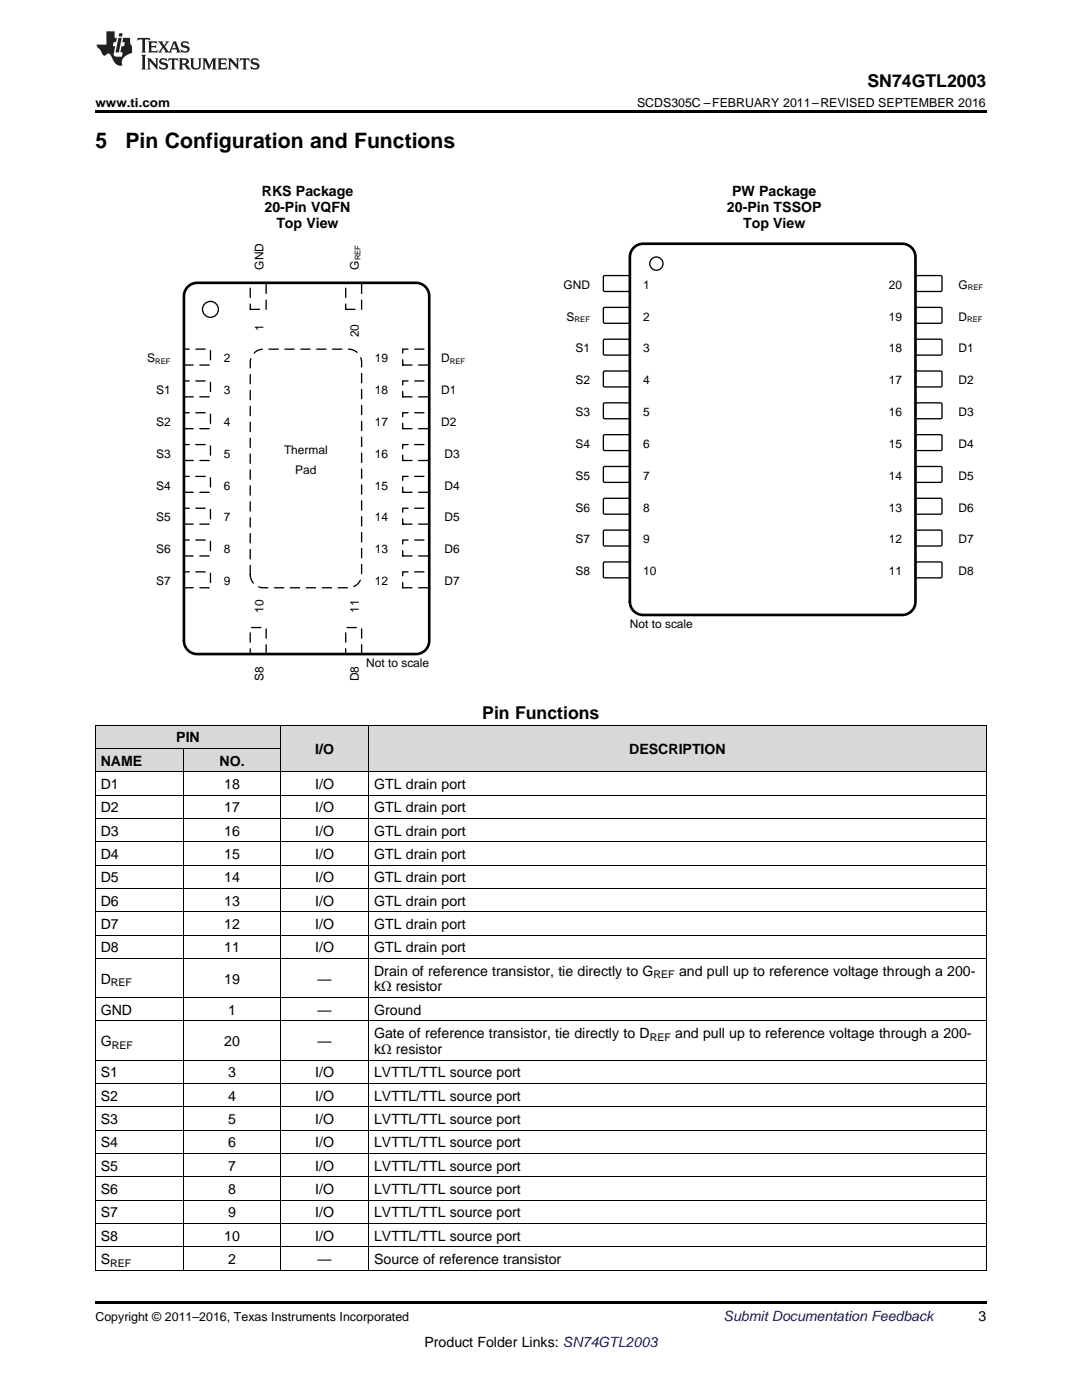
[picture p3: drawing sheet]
<svg xmlns="http://www.w3.org/2000/svg" width="216mm" height="279mm" viewBox="0 0 216 279" stroke-linecap="round" stroke-linejoin="round" font-family="sans-serif">
<g fill="#d8d8d8">
<path d="M56 144.7h17.6v9.4h-17.6z"/>
<path d="M73.6 144.7h123.2v9.4h-123.2z"/>
<path d="M19 149.4h17.7v4.7h-17.7z"/>
<path d="M36.7 149.4h17.6v4.7h-17.6z"/>
<path d="M54.3 149.4h1.7v4.7h-1.7z"/>
<path d="M19 144.7h17.7v4.7h-17.7z"/>
<path d="M36.7 144.7h17.6v4.7h-17.6z"/>
<path d="M54.3 144.7h1.7v4.7h-1.7z"/>
</g>
<path d="M19 253.5h.2zM54.2 253.5h.1zM55.9 253.5h.1zM73.5 253.5h.1zM196.7 253.5h.1zM19 259.7h177.8v.5h-177.8z" fill="#000"/>
<g fill="none" stroke="#000" stroke-width=".2">
<path d="M19 158.7h177.8M19 154h177.8M19 149.3h37M19 144.7h177.8M19.1 144.7v108.8M36.6 149.4v104.1M55.9 144.7v108.8M73.5 144.7v108.8M196.8 144.7v108.8M19 177.3h177.8M19 172.6h177.8M19 168h177.8"/>
<path d="M19 163.3h177.8M19 199.1h177.8M19 191.3h177.8M19 186.6h177.8M19 181.9h177.8M19 216.2h177.8M19 211.6h177.8M19 203.7h177.8M19 239.5h177.8M19 234.9h177.8M19 230.2h177.8M19 225.5h177.8"/>
<path d="M19 220.9h177.8M19 253.5h177.8M19 248.8h177.8M19 244.2h177.8"/>
</g>
<path d="M49.9 114.7a2.65 2.65 0 0 0 2.7 2.6h16.9a2.65 2.65 0 0 0 2.7-2.6v-42.4a2.65 2.65 0 0 0-2.7-2.6h-16.9a2.65 2.65 0 0 0-2.7 2.6v42.4" fill="none" stroke="#000" stroke-width=".26" stroke-dasharray="1.9 1.3"/>
<path d="M36.7 69.7h5.3v3.2h-5.3z" fill-rule="evenodd" fill="#fff"/>
<path d="M36.7 69.7h5.3v3.2h-5.3z" fill="none" stroke="#000" stroke-width=".26" stroke-dasharray="1.9 1.3"/>
<path d="M36.7 76h5.3v3.2h-5.3z" fill-rule="evenodd" fill="#fff"/>
<path d="M36.7 76h5.3v3.2h-5.3z" fill="none" stroke="#000" stroke-width=".26" stroke-dasharray="1.9 1.3"/>
<path d="M36.7 82.4h5.3v3.2h-5.3z" fill-rule="evenodd" fill="#fff"/>
<path d="M36.7 82.4h5.3v3.2h-5.3z" fill="none" stroke="#000" stroke-width=".26" stroke-dasharray="1.9 1.3"/>
<path d="M36.7 88.7h5.3v3.2h-5.3z" fill-rule="evenodd" fill="#fff"/>
<path d="M36.7 88.7h5.3v3.2h-5.3z" fill="none" stroke="#000" stroke-width=".26" stroke-dasharray="1.9 1.3"/>
<path d="M36.7 95.1h5.3v3.2h-5.3z" fill-rule="evenodd" fill="#fff"/>
<path d="M36.7 95.1h5.3v3.2h-5.3z" fill="none" stroke="#000" stroke-width=".26" stroke-dasharray="1.9 1.3"/>
<path d="M36.7 101.4h5.3v3.2h-5.3z" fill-rule="evenodd" fill="#fff"/>
<path d="M36.7 101.4h5.3v3.2h-5.3z" fill="none" stroke="#000" stroke-width=".26" stroke-dasharray="1.9 1.3"/>
<path d="M36.7 107.8h5.3v3.2h-5.3z" fill-rule="evenodd" fill="#fff"/>
<path d="M36.7 107.8h5.3v3.2h-5.3z" fill="none" stroke="#000" stroke-width=".26" stroke-dasharray="1.9 1.3"/>
<path d="M36.7 114.1h5.3v3.2h-5.3z" fill-rule="evenodd" fill="#fff"/>
<path d="M36.7 114.1h5.3v3.2h-5.3z" fill="none" stroke="#000" stroke-width=".26" stroke-dasharray="1.9 1.3"/>
<path d="M49.9 125.2h3.2v5.3h-3.2z" fill-rule="evenodd" fill="#fff"/>
<path d="M49.9 125.2h3.2v5.3h-3.2z" fill="none" stroke="#000" stroke-width=".26" stroke-dasharray="1.9 1.3"/>
<path d="M69 125.2h3.2v5.3h-3.2z" fill-rule="evenodd" fill="#fff"/>
<path d="M69 125.2h3.2v5.3h-3.2z" fill="none" stroke="#000" stroke-width=".26" stroke-dasharray="1.9 1.3"/>
<path d="M80.4 114.1h5.3v3.2h-5.3z" fill-rule="evenodd" fill="#fff"/>
<path d="M80.4 114.1h5.3v3.2h-5.3z" fill="none" stroke="#000" stroke-width=".26" stroke-dasharray="1.9 1.3"/>
<path d="M80.4 107.8h5.3v3.2h-5.3z" fill-rule="evenodd" fill="#fff"/>
<path d="M80.4 107.8h5.3v3.2h-5.3z" fill="none" stroke="#000" stroke-width=".26" stroke-dasharray="1.9 1.3"/>
<path d="M80.4 101.4h5.3v3.2h-5.3z" fill-rule="evenodd" fill="#fff"/>
<path d="M80.4 101.4h5.3v3.2h-5.3z" fill="none" stroke="#000" stroke-width=".26" stroke-dasharray="1.9 1.3"/>
<path d="M80.4 95.1h5.3v3.2h-5.3z" fill-rule="evenodd" fill="#fff"/>
<path d="M80.4 95.1h5.3v3.2h-5.3z" fill="none" stroke="#000" stroke-width=".26" stroke-dasharray="1.9 1.3"/>
<path d="M80.4 88.7h5.3v3.2h-5.3z" fill-rule="evenodd" fill="#fff"/>
<path d="M80.4 88.7h5.3v3.2h-5.3z" fill="none" stroke="#000" stroke-width=".26" stroke-dasharray="1.9 1.3"/>
<path d="M80.4 82.4h5.3v3.2h-5.3z" fill-rule="evenodd" fill="#fff"/>
<path d="M80.4 82.4h5.3v3.2h-5.3z" fill="none" stroke="#000" stroke-width=".26" stroke-dasharray="1.9 1.3"/>
<path d="M80.4 76h5.3v3.2h-5.3z" fill-rule="evenodd" fill="#fff"/>
<path d="M80.4 76h5.3v3.2h-5.3z" fill="none" stroke="#000" stroke-width=".26" stroke-dasharray="1.9 1.3"/>
<path d="M80.4 69.7h5.3v3.2h-5.3z" fill-rule="evenodd" fill="#fff"/>
<path d="M80.4 69.7h5.3v3.2h-5.3z" fill="none" stroke="#000" stroke-width=".26" stroke-dasharray="1.9 1.3"/>
<path d="M69 56.4h3.2v5.3h-3.2z" fill-rule="evenodd" fill="#fff"/>
<path d="M69 56.4h3.2v5.3h-3.2z" fill="none" stroke="#000" stroke-width=".26" stroke-dasharray="1.9 1.3"/>
<path d="M49.9 56.4h3.2v5.3h-3.2z" fill-rule="evenodd" fill="#fff"/>
<path d="M49.9 56.4h3.2v5.3h-3.2z" fill="none" stroke="#000" stroke-width=".26" stroke-dasharray="1.9 1.3"/>
<circle cx="42" cy="61.7" r="1.59" fill="none" stroke="#000" stroke-width=".26"/>
<path d="M37.3 57.4a2.64 2.64 0 0 1 2-1h43.7a2.65 2.65 0 0 1 2.7 2.7v68.8a2.65 2.65 0 0 1-2.7 2.6h-43.7a2.65 2.65 0 0 1-2.6-2.6v-68.8l.1-.6z" fill="none" stroke="#000" stroke-width=".53"/>
<path d="M120.4 55.1l.3-.1h4.9l.1 .3-.1 2.7-.2 .2-4.9-.1-.1-.2z" fill-rule="evenodd" fill="#fff"/>
<path d="M120.4 55.1l.3-.1h4.9l.1 .3-.1 2.7-.2 .2-4.9-.1-.1-.2z" fill="none" stroke="#000" stroke-width=".26"/>
<path d="M182.8 55h5l.2 .3-.1 2.7-.2 .2-4.9-.1-.1-.2v-2.6z" fill-rule="evenodd" fill="#fff"/>
<path d="M182.8 55h5l.2 .3-.1 2.7-.2 .2-4.9-.1-.1-.2v-2.6z" fill="none" stroke="#000" stroke-width=".26"/>
<path d="M120.4 61.5l.3-.2 4.9 .1 .1 .2-.1 2.8-.2 .1h-4.9l-.1-.2z" fill-rule="evenodd" fill="#fff"/>
<path d="M120.4 61.5l.3-.2 4.9 .1 .1 .2-.1 2.8-.2 .1h-4.9l-.1-.2z" fill="none" stroke="#000" stroke-width=".26"/>
<path d="M182.8 61.4h5l.2 .2-.1 2.8-.2 .1h-4.9l-.1-.2v-2.7z" fill-rule="evenodd" fill="#fff"/>
<path d="M182.8 61.4h5l.2 .2-.1 2.8-.2 .1h-4.9l-.1-.2v-2.7z" fill="none" stroke="#000" stroke-width=".26"/>
<path d="M120.4 67.8l.3-.1h4.9l.1 .3-.1 2.7-.2 .2-4.9-.1-.1-.2z" fill-rule="evenodd" fill="#fff"/>
<path d="M120.4 67.8l.3-.1h4.9l.1 .3-.1 2.7-.2 .2-4.9-.1-.1-.2z" fill="none" stroke="#000" stroke-width=".26"/>
<path d="M182.8 67.7h5l.2 .3-.1 2.7-.2 .2-4.9-.1-.1-.2v-2.6z" fill-rule="evenodd" fill="#fff"/>
<path d="M182.8 67.7h5l.2 .3-.1 2.7-.2 .2-4.9-.1-.1-.2v-2.6z" fill="none" stroke="#000" stroke-width=".26"/>
<path d="M120.4 74.2l.3-.2 4.9 .1 .1 .2-.1 2.8-.2 .1h-4.9l-.1-.2z" fill-rule="evenodd" fill="#fff"/>
<path d="M120.4 74.2l.3-.2 4.9 .1 .1 .2-.1 2.8-.2 .1h-4.9l-.1-.2z" fill="none" stroke="#000" stroke-width=".26"/>
<path d="M182.8 74.1h5l.2 .2-.1 2.8-.2 .1h-4.9l-.1-.2v-2.7z" fill-rule="evenodd" fill="#fff"/>
<path d="M182.8 74.1h5l.2 .2-.1 2.8-.2 .1h-4.9l-.1-.2v-2.7z" fill="none" stroke="#000" stroke-width=".26"/>
<path d="M120.4 80.5l.3-.1h4.9l.1 .3-.1 2.7-.2 .2-4.9-.1-.1-.2z" fill-rule="evenodd" fill="#fff"/>
<path d="M120.4 80.5l.3-.1h4.9l.1 .3-.1 2.7-.2 .2-4.9-.1-.1-.2z" fill="none" stroke="#000" stroke-width=".26"/>
<path d="M182.8 80.4h5l.2 .3-.1 2.7-.2 .2-4.9-.1-.1-.2v-2.6z" fill-rule="evenodd" fill="#fff"/>
<path d="M182.8 80.4h5l.2 .3-.1 2.7-.2 .2-4.9-.1-.1-.2v-2.6z" fill="none" stroke="#000" stroke-width=".26"/>
<path d="M120.4 86.9l.3-.2 4.9 .1 .1 .2-.1 2.8-.2 .1h-4.9l-.1-.2z" fill-rule="evenodd" fill="#fff"/>
<path d="M120.4 86.9l.3-.2 4.9 .1 .1 .2-.1 2.8-.2 .1h-4.9l-.1-.2z" fill="none" stroke="#000" stroke-width=".26"/>
<path d="M182.8 86.8h5l.2 .2-.1 2.8-.2 .1h-4.9l-.1-.2v-2.7z" fill-rule="evenodd" fill="#fff"/>
<path d="M182.8 86.8h5l.2 .2-.1 2.8-.2 .1h-4.9l-.1-.2v-2.7z" fill="none" stroke="#000" stroke-width=".26"/>
<path d="M120.4 93.2l.3-.1h4.9l.1 .3-.1 2.7-.2 .2-4.9-.1-.1-.2z" fill-rule="evenodd" fill="#fff"/>
<path d="M120.4 93.2l.3-.1h4.9l.1 .3-.1 2.7-.2 .2-4.9-.1-.1-.2z" fill="none" stroke="#000" stroke-width=".26"/>
<path d="M182.8 93.1h5l.2 .3-.1 2.7-.2 .2-4.9-.1-.1-.2v-2.6z" fill-rule="evenodd" fill="#fff"/>
<path d="M182.8 93.1h5l.2 .3-.1 2.7-.2 .2-4.9-.1-.1-.2v-2.6z" fill="none" stroke="#000" stroke-width=".26"/>
<path d="M120.4 99.6l.3-.2 4.9 .1 .1 .2-.1 2.8-.2 .1h-4.9l-.1-.2z" fill-rule="evenodd" fill="#fff"/>
<path d="M120.4 99.6l.3-.2 4.9 .1 .1 .2-.1 2.8-.2 .1h-4.9l-.1-.2z" fill="none" stroke="#000" stroke-width=".26"/>
<path d="M182.8 99.5h5l.2 .2-.1 2.8-.2 .1h-4.9l-.1-.2v-2.7z" fill-rule="evenodd" fill="#fff"/>
<path d="M182.8 99.5h5l.2 .2-.1 2.8-.2 .1h-4.9l-.1-.2v-2.7z" fill="none" stroke="#000" stroke-width=".26"/>
<path d="M120.4 105.9l.3-.1h4.9l.1 .3-.1 2.7-.2 .2-4.9-.1-.1-.2z" fill-rule="evenodd" fill="#fff"/>
<path d="M120.4 105.9l.3-.1h4.9l.1 .3-.1 2.7-.2 .2-4.9-.1-.1-.2z" fill="none" stroke="#000" stroke-width=".26"/>
<path d="M182.8 105.8h5l.2 .3-.1 2.7-.2 .2-4.9-.1-.1-.2v-2.6z" fill-rule="evenodd" fill="#fff"/>
<path d="M182.8 105.8h5l.2 .3-.1 2.7-.2 .2-4.9-.1-.1-.2v-2.6z" fill="none" stroke="#000" stroke-width=".26"/>
<path d="M120.4 112.3l.3-.2 4.9 .1 .1 .2-.1 2.8-.2 .1h-4.9l-.1-.2z" fill-rule="evenodd" fill="#fff"/>
<path d="M120.4 112.3l.3-.2 4.9 .1 .1 .2-.1 2.8-.2 .1h-4.9l-.1-.2z" fill="none" stroke="#000" stroke-width=".26"/>
<path d="M182.8 112.2h5l.2 .2-.1 2.8-.2 .1h-4.9l-.1-.2v-2.7z" fill-rule="evenodd" fill="#fff"/>
<g fill="none" stroke="#000" stroke-width=".26">
<path d="M182.8 112.2h5l.2 .2-.1 2.8-.2 .1h-4.9l-.1-.2v-2.7z"/>
<circle cx="131" cy="52.6" r="1.32"/>
</g>
<path d="M126.3 49.6a2.64 2.64 0 0 1 2-1h51.7a2.65 2.65 0 0 1 2.7 2.7v68.8a2.65 2.65 0 0 1-2.7 2.6h-51.7a2.65 2.65 0 0 1-2.6-2.6v-68.8l.1-.6z" fill="none" stroke="#000" stroke-width=".53"/>
<path d="M19 22h177.8v.5h-177.8z" fill="#000"/>
<g fill="#231f20">
<path d="M27.5 7.6l-.1 .5 .4-.2h.6v.1v2.1l-.2 .4h1l-.3-.4v-2.1l.1-.1h.5l.5 .2-.2-.5zM29.5 8.3l.2 .3v1.5l-.2 .4h1.8l.2-.6a1.04 1.04 0 0 1-1.3 .2v-.7h.6l.3 .2v-.6l-.3 .2h-.6v-.6l.8-.1 .4 .3-.2-.5zM31.5 8.3l.9 1.1-.9 1.1h.8l-.2-.2 .5-.7 .4 .7-.2 .2h1.5l-.1-.2 .1-.4h.9l.1 .4-.2 .2h1l-.3-.3-.7-1.9h-.5l-.9 2-.8-1 .9-1h-.8l.1 .3-.3 .5-.4-.6 .2-.2zM34.7 8.6l.4 1h-.7zM36.3 8.4a.63 .63 0 0 0-.2 .7 .63 .63 0 0 0 .6 .4l.6 .2 .1 .2a.75 .75 0 0 1-.7 .4 .75 .75 0 0 1-.6-.5l.1 .7 .1-.1a1.11 1.11 0 0 0 1.5-.6 1.13 1.13 0 0 0-1.2-.8l-.1-.4a1.04 1.04 0 0 1 1.2 .2l-.2-.5-.1 .1-.5-.2zM28.2 10.9l.2 .4v2.2l-.2 .4h1l-.3-.4v-2.2l.3-.4zM29.3 11.6l.3 .4v1.5l-.3 .4h.8l-.2-.4v-1.3l1.5 1.7v-1.9l.2-.4h-.7l.2 .4v.9l-1.1-1.3zM32 11.8a.62 .62 0 0 0-.2 .7 .62 .62 0 0 0 .6 .4l.6 .1 .1 .3a.76 .76 0 0 1-.7 .3 .76 .76 0 0 1-.6-.4l.1 .7 .1-.1a1.11 1.11 0 0 0 1.5-.6 1.13 1.13 0 0 0-1.2-.8l-.1-.4a1.04 1.04 0 0 1 1.2 .2l-.2-.6-.1 .1-.5-.1zM33.7 11.6l-.2 .6a.61 .61 0 0 1 .8-.3v1.6l-.2 .4h.9l-.2-.4v-1.6a.63 .63 0 0 1 .8 .3l-.2-.6zM35.6 11.6l.3 .4v1.5l-.3 .4h1l-.2-.2v-.8l.5 .2a.76 .76 0 0 0 1.2 .7l-1-1a.58 .58 0 0 0 .6-.5 .58 .58 0 0 0-.5-.6zM36.4 11.9h.1a.45 .45 0 0 1 .5 .1 .45 .45 0 0 1 .1 .5l-.7 .2zM37.9 11.6l.2 .2a2.17 2.17 0 0 0 .3 1.9 .99 .99 0 0 0 1.6-.6v-1.1l.2-.4h-.7l.2 .2a1.92 1.92 0 0 1-.2 1.8 .6 .6 0 0 1-.9-.5v-1.1l.2-.4zM40.4 11.6l.2 .4v1.5l-.2 .4h.7l-.2-.4v-1.4l.8 1.8 .8-1.8v1.4l-.2 .4h.9l-.2-.4v-1.5l.2-.4h-.8l-.6 1.5-.6-1.5zM43.4 11.6l.2 .4v1.5l-.2 .4h1.8l.2-.6a1.04 1.04 0 0 1-1.3 .1v-.6h.5l.4 .2v-.6l-.4 .2h-.5v-.7h.8l.3 .3-.1-.6zM45.5 11.6l.2 .4v1.5l-.2 .4h.7l-.2-.4v-1.3l1.5 1.7v-1.9l.2-.4h-.7l.2 .4v.9l-1.1-1.3zM47.9 11.6l-.1 .6a.61 .61 0 0 1 .8-.3v1.6l-.3 .4h1l-.3-.4 .1-1.6a.63 .63 0 0 1 .7 .3l-.1-.6zM50.2 11.8a.62 .62 0 0 0-.2 .7 .62 .62 0 0 0 .6 .4l.6 .1 .2 .3a.76 .76 0 0 1-.8 .3 .76 .76 0 0 1-.6-.4l.1 .7 .2-.1a1.11 1.11 0 0 0 1.5-.6 1.13 1.13 0 0 0-1.3-.8l-.1-.4a1.04 1.04 0 0 1 1.2 .2l-.1-.6-.2 .1-.5-.1z"/>
<path d="M21.2 6.3v2.6h-1.9l.1 .4 .7 .9a.91 .91 0 0 0 1 .8 .56 .56 0 0 1 .5-.3 .56 .56 0 0 1 .5 .3l.4 .8a1.53 1.53 0 0 0 1.9 1.2 1.54 1.54 0 0 1 1-2.1l.9-.3v-1.4a1.52 1.52 0 0 1-.3-1.6h-1.4l-.2 .8h.5l-.2 .8h-.4l-.2 1v.2l.4 .1-.2 .8a1.93 1.93 0 0 1-1.6-.3l.3-1.8h-.5l.2-.8h.4l.2-.8h-.4v-1.3zM23.6 7.6l-.6 2.9h.7l.6-2.9zM23.8 6.6l-.1 .7h.6l.2-.7z"/>
</g>
<g font-size="4.2">
<text x="19" y="29.6">5</text>
<text x="25" y="29.6">Pin Configuration and Functions</text>
</g>
<g font-size="3.5">
<text x="173.1" y="17.3">SN74GTL2003</text>
<text x="96.2" y="143.5">Pin Functions</text>
</g>
<g font-size="2.8">
<text x="52.2" y="39.1">RKS Package</text>
<text x="146.1" y="39.1">PW Package</text>
<text x="52.8" y="42.3">20-Pin VQFN</text>
<text x="55.1" y="45.4">Top View</text>
<text x="145.1" y="42.3">20-Pin TSSOP</text>
<text x="148.3" y="45.5">Top View</text>
<text x="35.2" y="148.1">PIN</text>
<text x="20.1" y="152.8">NAME</text>
<text x="43.8" y="152.8">NO.</text>
<text x="62.9" y="150.5">I/O</text>
<text x="125.6" y="150.5">DESCRIPTION</text>
<text x="20.1" y="157.4">D1</text>
<text x="44.7" y="157.4">18</text>
<text x="62.9" y="157.4">I/O</text>
<text x="74.6" y="157.4">GTL drain port</text>
<text x="20.1" y="162.1">D2</text>
<text x="20.1" y="166.8">D3</text>
<text x="44.7" y="162.1">17</text>
<text x="44.7" y="166.8">16</text>
<text x="62.9" y="162.1">I/O</text>
<text x="62.9" y="166.8">I/O</text>
<text x="74.6" y="162.1">GTL drain port</text>
<text x="74.6" y="166.8">GTL drain port</text>
<text x="20.1" y="171.4">D4</text>
<text x="44.7" y="171.4">15</text>
<text x="62.9" y="171.4">I/O</text>
<text x="74.6" y="171.4">GTL drain port</text>
<text x="20.1" y="176.1">D5</text>
<text x="44.7" y="176.1">14</text>
<text x="62.9" y="176.1">I/O</text>
<text x="74.6" y="176.1">GTL drain port</text>
<text x="20.1" y="180.7">D6</text>
<text x="20.1" y="185.4">D7</text>
<text x="44.7" y="180.7">13</text>
<text x="44.7" y="185.4">12</text>
<text x="62.9" y="180.7">I/O</text>
<text x="62.9" y="185.4">I/O</text>
<text x="74.6" y="180.7">GTL drain port</text>
<text x="74.6" y="185.4">GTL drain port</text>
<text x="20.1" y="190">D8</text>
<text x="44.7" y="190">11</text>
<text x="62.9" y="190">I/O</text>
<text x="74.6" y="190">GTL drain port</text>
<text x="20.1" y="196.3">D</text>
<text x="44.7" y="196.3">19</text>
<text x="63.4" y="196.3">—</text>
<text x="74.6" y="194.7">Drain of reference transistor, tie directly to G</text>
<text x="74.6" y="197.9">kΩ resistor</text>
<text x="135.5" y="194.7">and pull up to reference voltage through a 200-</text>
<text x="20.1" y="202.5">GND</text>
<text x="45.5" y="202.5">1</text>
<text x="63.4" y="202.5">—</text>
<text x="74.6" y="202.5">Ground</text>
<text x="20.1" y="208.8">G</text>
<text x="44.7" y="208.8">20</text>
<text x="63.4" y="208.8">—</text>
<text x="74.6" y="207.2">Gate of reference transistor, tie directly to D</text>
<text x="134.7" y="207.2">and pull up to reference voltage through a 200-</text>
<text x="20.1" y="215">S1</text>
<text x="45.5" y="215">3</text>
<text x="62.9" y="215">I/O</text>
<text x="74.6" y="210.4">kΩ resistor</text>
<text x="74.6" y="215">LVTTL/TTL source port</text>
<text x="20.1" y="219.7">S2</text>
<text x="45.5" y="219.7">4</text>
<text x="62.9" y="219.7">I/O</text>
<text x="74.6" y="219.7">LVTTL/TTL source port</text>
<text x="20.1" y="224.3">S3</text>
<text x="45.5" y="224.3">5</text>
<text x="62.9" y="224.3">I/O</text>
<text x="74.6" y="224.3">LVTTL/TTL source port</text>
<text x="20.1" y="229">S4</text>
<text x="20.1" y="233.6">S5</text>
<text x="45.5" y="229">6</text>
<text x="45.5" y="233.6">7</text>
<text x="62.9" y="229">I/O</text>
<text x="62.9" y="233.6">I/O</text>
<text x="74.6" y="229">LVTTL/TTL source port</text>
<text x="74.6" y="233.6">LVTTL/TTL source port</text>
<text x="20.1" y="238.3">S6</text>
<text x="45.5" y="238.3">8</text>
<text x="62.9" y="238.3">I/O</text>
<text x="74.6" y="238.3">LVTTL/TTL source port</text>
<text x="20.1" y="243">S7</text>
<text x="45.5" y="243">9</text>
<text x="62.9" y="243">I/O</text>
<text x="74.6" y="243">LVTTL/TTL source port</text>
<text x="20.1" y="247.6">S8</text>
<text x="44.7" y="247.6">10</text>
<text x="62.9" y="247.6">I/O</text>
<text x="74.6" y="247.6">LVTTL/TTL source port</text>
<text x="20.1" y="252.3">S</text>
<text x="45.5" y="252.3">2</text>
<text x="63.4" y="252.3">—</text>
<text x="74.6" y="252.3">Source of reference transistor</text>
<text x="195.3" y="263.6">3</text>
<text x="84.7" y="268.9">Product Folder Links: SN74GTL2003</text>
</g>
<text font-size="2.8" fill="#0000c8" x="144.4" y="263.6">Submit Documentation Feedback</text>
<g font-size="2.5">
<text x="19" y="21.4">www.ti.com</text>
<text x="127.1" y="21.4">SCDS305C –FEBRUARY 2011–REVISED SEPTEMBER 2016</text>
<text x="19" y="263.6">Copyright © 2011–2016, Texas Instruments Incorporated</text>
</g>
<g font-size="2.4">
<text x="52.6" y="53.8" transform="rotate(-90 52.6 53.8)">GND</text>
<text x="71.6" y="53.8" transform="rotate(-90 71.6 53.8)">G</text>
<text x="112.5" y="57.6">GND</text>
<text x="128.3" y="57.6">1</text>
<text x="177.4" y="57.6">20</text>
<text x="191.3" y="57.6">G</text>
<text x="52.6" y="66" transform="rotate(-90 52.6 66)">1</text>
<text x="113.1" y="64">S</text>
<text x="128.3" y="64">2</text>
<text x="177.4" y="64">19</text>
<text x="191.3" y="64">D</text>
<text x="71.6" y="67.3" transform="rotate(-90 71.6 67.3)">20</text>
<text x="114.8" y="70.3">S1</text>
<text x="128.3" y="70.3">3</text>
<text x="177.4" y="70.3">18</text>
<text x="191.3" y="70.3">D1</text>
<text x="29.4" y="72.3">S</text>
<text x="44.6" y="72.3">2</text>
<text x="74.8" y="72.3">19</text>
<text x="88" y="72.3">D</text>
<text x="114.8" y="76.7">S2</text>
<text x="128.3" y="76.7">4</text>
<text x="177.4" y="76.7">17</text>
<text x="191.3" y="76.7">D2</text>
<text x="31.1" y="78.7">S1</text>
<text x="44.6" y="78.7">3</text>
<text x="74.8" y="78.7">18</text>
<text x="88" y="78.7">D1</text>
<text x="114.8" y="83">S3</text>
<text x="128.3" y="83">5</text>
<text x="177.4" y="83">16</text>
<text x="191.3" y="83">D3</text>
<text x="31.1" y="85">S2</text>
<text x="44.6" y="85">4</text>
<text x="74.8" y="85">17</text>
<text x="88" y="85">D2</text>
<text x="114.8" y="89.4">S4</text>
<text x="128.3" y="89.4">6</text>
<text x="177.4" y="89.4">15</text>
<text x="191.3" y="89.4">D4</text>
<text x="31.1" y="91.4">S3</text>
<text x="44.6" y="91.4">5</text>
<text x="56.7" y="90.6">Thermal</text>
<text x="58.9" y="94.5">Pad</text>
<text x="74.8" y="91.4">16</text>
<text x="88.7" y="91.4">D3</text>
<text x="114.8" y="95.7">S5</text>
<text x="128.3" y="95.7">7</text>
<text x="177.4" y="95.7">14</text>
<text x="191.3" y="95.7">D5</text>
<text x="31.1" y="97.7">S4</text>
<text x="44.6" y="97.7">6</text>
<text x="74.8" y="97.7">15</text>
<text x="88.7" y="97.7">D4</text>
<text x="31.1" y="104.1">S5</text>
<text x="44.6" y="104.1">7</text>
<text x="74.8" y="104.1">14</text>
<text x="88.7" y="104.1">D5</text>
<text x="114.8" y="102.1">S6</text>
<text x="128.3" y="102.1">8</text>
<text x="177.4" y="102.1">13</text>
<text x="191.3" y="102.1">D6</text>
<text x="31.1" y="110.4">S6</text>
<text x="44.6" y="110.4">8</text>
<text x="74.8" y="110.4">13</text>
<text x="88.7" y="110.4">D6</text>
<text x="114.8" y="108.4">S7</text>
<text x="128.3" y="108.4">9</text>
<text x="177.4" y="108.4">12</text>
<text x="191.3" y="108.4">D7</text>
<text x="31.1" y="116.8">S7</text>
<text x="44.6" y="116.8">9</text>
<text x="74.8" y="116.8">12</text>
<text x="88.7" y="116.8">D7</text>
<text x="114.8" y="114.8">S8</text>
<text x="128.3" y="114.8">10</text>
<text x="177.4" y="114.8">11</text>
<text x="191.3" y="114.8">D8</text>
<text x="52.6" y="122.3" transform="rotate(-90 52.6 122.3)">10</text>
<text x="71.6" y="122.3" transform="rotate(-90 71.6 122.3)">11</text>
<text x="125.7" y="125.4">Not to scale</text>
<text x="52.6" y="135.8" transform="rotate(-90 52.6 135.8)">S8</text>
<text x="71.6" y="136" transform="rotate(-90 71.6 136)">D8</text>
<text x="73.1" y="133.2">Not to scale</text>
</g>
<g font-size="2.1">
<text x="22.1" y="196.8">REF</text>
<text x="130.4" y="195.3">REF</text>
<text x="22.3" y="209.3">REF</text>
<text x="129.6" y="207.8">REF</text>
<text x="22" y="252.8">REF</text>
</g>
<g font-size="1.5">
<text x="72" y="52" transform="rotate(-90 72 52)">REF</text>
<text x="193.1" y="58">REF</text>
<text x="114.7" y="64.3">REF</text>
<text x="193" y="64.3">REF</text>
<text x="31" y="72.7">REF</text>
<text x="89.7" y="72.7">REF</text>
</g>
</svg>
